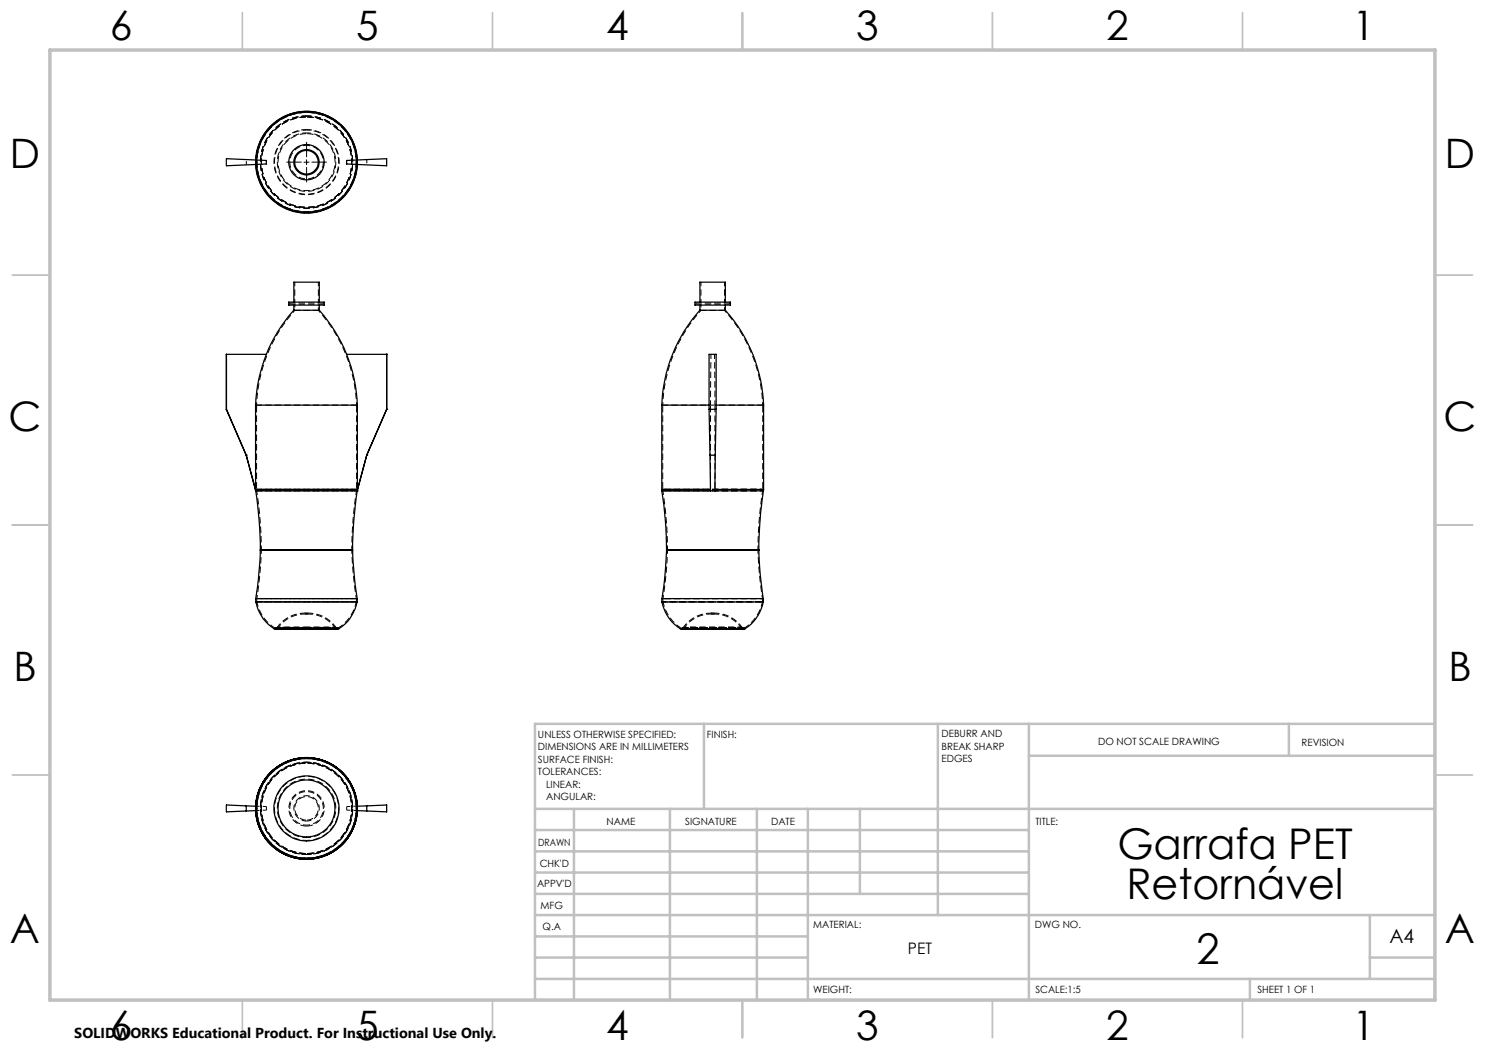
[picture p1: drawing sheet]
<svg xmlns="http://www.w3.org/2000/svg" width="297mm" height="210mm" viewBox="0 0 297 210" stroke-linecap="round" stroke-linejoin="round" font-family="sans-serif">
<g fill="none" stroke="#000" stroke-width=".2" stroke-dasharray="1.3 .6" stroke-linecap="butt">
<path d="M58 60.6v.2M64.7 60.8v-.2M139.2 60.6v.2M145.9 60.8v-.2M51.1 97.9h20.4M51.2 98.2h20.3M51.3 97.9v.2M71.3 98.1v-.2M132.5 97.9l.1 .2M142.1 81h-.3M142.1 98.2v-.3M143 98.2v-.3"/>
<path d="M143.2 81h-.2M152.5 98.1v-.2M51.4 119.7v.7M52.3 110v.1M70.4 110.1v-.1M132.4 119.7h20.3M132.6 119.7v.7M133.3 110.1h18.5M133.3 110h18.5M133.5 110v.1M151.6 110.1v-.1M54.9 125.6h.2"/>
<path d="M55.5 125.5l-.4 .1M55.6 125.6l-.5 .2M60.9 122.6h.4M60.9 122.8h.4M61.3 122.6h.4M61.3 122.8h.4M67.5 125.8l-.5-.2M67.5 125.6h.2M67.5 125.6l-.3-.1M71.3 120.4v-.7M132.4 120.4h20.3M136.1 125.6h.3"/>
<path d="M136.7 125.5l-.3 .1M136.8 125.6l-.4 .2M142.2 122.6h.3M142.2 122.8h.3M142.5 122.6h.4M142.5 122.8h.4M148.7 125.8l-.5-.2M148.7 125.6h.3M148.7 125.6l-.3-.1M152.5 120.4v-.7M61.3 165.2a3.5 3.5 0 0 0 3.2-5.2 3.5 3.5 0 0 0-6.1-.3 3.5 3.5 0 0 0 2.5 5.5h.4"/>
</g>
<path d="M61.3 29.1a3.4 3.4 0 0 1 3 4.9 3.4 3.4 0 0 1-5.7 .3 3.4 3.4 0 0 1 2.3-5.2h.4M59 60.8v1.3M63.7 62.1v-1.3M140.2 60.8v1.3M144.9 62.1v-1.3M61.3 97.9h10h-20h10M152.5 97.9h-19.9h19.9M61.3 165a3.4 3.4 0 0 0 3-4.9 3.4 3.4 0 0 0-5.7-.4 3.4 3.4 0 0 0 2.3 5.3h.4" fill="none" stroke="#000" stroke-width=".2" stroke-dasharray="1.3 .6" stroke-dashoffset=".6" stroke-linecap="butt"/>
<g fill="none" stroke="#000" stroke-width=".2" stroke-dasharray="1.3 .6" stroke-dashoffset=".7" stroke-linecap="butt">
<path d="M61.3 22.4a10 10 0 0 1 8.8 14.8 10 10 0 0 1-17.2 .6 10 10 0 0 1 7.7-15.3l.7-.1M61.3 42.4a10 10 0 0 0 8.8-14.7 10 10 0 0 0-17.2-.7 10 10 0 0 0 7.7 15.4h.7M59 62.1a29.8 29.8 0 0 0-7.7 18.9M140.2 62.1a29.8 29.8 0 0 0-7.7 18.9M61.3 98.1h10h-20h10M71.3 81a29.8 29.8 0 0 0-7.6-18.9M152.5 98.1h-19.9h19.9M152.5 81a29.8 29.8 0 0 0-7.6-18.9M61.3 110h9.1h-18.1h9M61.3 119.7h10h-19.9h9.9M61.3 110.1h9.1h-18.1h9M151.6 110h-18.1h18.1"/>
<path d="M151.6 110.1h-18.1h18.1M152.5 119.7h-19.9h19.9M61.3 125.6h5.7h-11.4h5.7M148.2 125.6h-11.4h11.4M61.3 171.7a10 10 0 0 0 8.8-14.8 10 10 0 0 0-17.2-.6 10 10 0 0 0 7.7 15.3l.7 .1M61.3 171.6a10 10 0 0 0 8.8-14.7 10 10 0 0 0-17.2-.6 10 10 0 0 0 7.7 15.3h.7"/>
</g>
<g fill="none" stroke="#000" stroke-width=".2" stroke-dasharray="1.3 .6" stroke-dashoffset=".2" stroke-linecap="butt">
<path d="M61.3 23.2a9.2 9.2 0 0 1 8.1 13.6 9.2 9.2 0 0 1-15.8 .6 9.2 9.2 0 0 1 7-14.2h.7M61.3 25.9a6.5 6.5 0 0 1 5.8 9.6 6.5 6.5 0 0 1-11.2 .5 6.5 6.5 0 0 1 4.8-10.1h.6M61.3 42.6a10.2 10.2 0 0 0 8.9-15 10.2 10.2 0 0 0-17.4-.7 10.2 10.2 0 0 0 7.8 15.7h.7M63.7 62.1h-4.7M144.9 62.1h-4.7M71.3 81h-20M152.5 81h-20M54.8 125.7h6.5M55.1 125.6h12.4M61.3 125.6h6.4h-12.8h6.4M61.3 125.7h6.5M136.4 125.6h12.3"/>
<path d="M149 125.6h-12.9h12.9M61.3 170.9a9.2 9.2 0 0 0 8.1-13.6 9.2 9.2 0 0 0-15.8-.6 9.2 9.2 0 0 0 7 14.2h.7"/>
</g>
<path d="M61.3 120.4h10h-19.9h9.9" fill="none" stroke="#000" stroke-width=".2" stroke-dasharray="1.3 .6" stroke-dashoffset=".8" stroke-linecap="butt"/>
<g fill="none" stroke="#000" stroke-width=".2" stroke-dasharray="1.3 .6" stroke-dashoffset=".4" stroke-linecap="butt">
<path d="M51.2 32a10.2 10.2 0 0 1 10.1-9.7 10.2 10.2 0 0 1 10.2 9.7M51.2 32.9v-.9M61.3 26.6a5.8 5.8 0 0 1 5.2 8.6 5.8 5.8 0 0 1-10.1 .5 5.8 5.8 0 0 1 4.3-9.1h.6M71.5 32.9a10.2 10.2 0 0 1-10.2 9.7 10.2 10.2 0 0 1-10.1-9.7M71.5 32v.9M51.3 98.1a80.2 80.2 0 0 1 1 11.9M132.6 98.1a80.2 80.2 0 0 1 .9 11.9M70.4 110a80.2 80.2 0 0 1 .9-11.9M151.6 110a80.2 80.2 0 0 1 .9-11.9M60.9 122.8a6.5 6.5 0 0 0-5.3 2.8M61.3 125.5h5.9h-11.7h5.8M61.7 122.6h-.8"/>
<path d="M61.7 122.8h-.8M67 125.6a6.5 6.5 0 0 0-5.3-2.8M142.2 122.8a6.5 6.5 0 0 0-5.4 2.8M142.9 122.6h-.7M142.9 122.8h-.7M148.2 125.6a6.5 6.5 0 0 0-5.3-2.8M148.4 125.5h-11.7h11.7M53.3 161.3v.7M61.3 167.5a5.8 5.8 0 0 0 5.2-8.6 5.8 5.8 0 0 0-10.1-.5 5.8 5.8 0 0 0 4.3 9.1h.6M69.3 162v-.7"/>
</g>
<path d="M64.7 60.6h-6.7M64.7 60.8h-6.7M145.9 60.6h-6.7M145.9 60.8h-6.7" fill="none" stroke="#000" stroke-width=".2" stroke-dasharray="1.3 .6" stroke-dashoffset=".1" stroke-linecap="butt"/>
<path d="M51.3 81v16.9M71.3 97.9v-16.9M132.5 81v16.9M142.1 81v16.9M143 81v16.9M152.5 97.9v-16.9M52.1 110.1h9.2M52.1 110h9.2M61.3 110h9.2M61.3 110.1h9.2M136 125.7h13.1M152.5 120.4h-19.9h19.9" fill="none" stroke="#000" stroke-width=".2" stroke-dasharray="1.3 .6" stroke-dashoffset="-.2" stroke-linecap="butt"/>
<g fill="none" stroke="#000" stroke-width=".2" stroke-dasharray="1.3 .6" stroke-dashoffset=".5" stroke-linecap="butt">
<path d="M49.3 33v-1.1M61.3 26a6.4 6.4 0 0 1 5.7 9.5 6.4 6.4 0 0 1-11 .5 6.4 6.4 0 0 1 4.7-10h.6M73.4 31.9v1.1M59 56.4v4.2M140.2 56.4v4.2M63.7 60.6v-4.2M144.9 60.6v-4.2M132.4 97.9h9.7M132.4 98.2h9.7M143 98.2h9.7M143 97.9h9.7M52.3 110.1l-.3 4.8-.6 4.8"/>
<path d="M71.3 119.7l-.6-4.8-.3-4.8M133.5 110.1l-.3 4.8-.6 4.8M152.5 119.7l-.6-4.8-.3-4.8M51.2 161.2l2.1 .1M51.2 162.1l2.1-.1M61.3 168.1a6.4 6.4 0 0 0 5.7-9.5 6.4 6.4 0 0 0-11-.5 6.4 6.4 0 0 0 4.7 10h.6M71.5 162.1l-2.2-.1M71.5 161.2l-2.2 .1"/>
</g>
<g fill="none" stroke="#000" stroke-width=".2" stroke-dasharray="1.3 .6" stroke-dashoffset=".3" stroke-linecap="butt">
<path d="M61.3 23.2a9.2 9.2 0 0 1 8.1 13.6 9.2 9.2 0 0 1-15.8 .6 9.2 9.2 0 0 1 7-14.2h.7M61.3 22.3a10.1 10.1 0 0 1 8.9 15 10.1 10.1 0 0 1-17.4 .6 10.1 10.1 0 0 1 7.8-15.6h.7M142.1 81l.1-10.2M143 81l-.1-10.2M51.2 119.7h10.1M61.3 119.7h10.1M51.2 120.4h10.1M51.4 120.4a8 8 0 0 0 3.5 5.2M60.9 122.6a6.7 6.7 0 0 0-5.4 2.9M61.3 120.4h10.1M67.2 125.5a6.7 6.7 0 0 0-5.5-2.9M67.7 125.6a8 8 0 0 0 3.6-5.2"/>
<path d="M132.6 120.4a8 8 0 0 0 3.5 5.2M142.2 122.6a6.7 6.7 0 0 0-5.5 2.9M148.4 125.5a6.7 6.7 0 0 0-5.5-2.9M149 125.6a8 8 0 0 0 3.5-5.2M61.3 152.5a9.2 9.2 0 0 1 8.1 13.6 9.2 9.2 0 0 1-15.8 .6 9.2 9.2 0 0 1 7-14.2h.7M61.3 171.8a10.1 10.1 0 0 0 8.9-15 10.1 10.1 0 0 0-17.4-.6 10.1 10.1 0 0 0 7.8 15.6h.7M61.3 170.9a9.2 9.2 0 0 0 8.1-13.6 9.2 9.2 0 0 0-15.8-.6 9.2 9.2 0 0 0 7 14.2h.7M61.3 164.2a2.54 2.54 0 0 0 2.3-3.7 2.54 2.54 0 0 0-4.4-.3 2.54 2.54 0 0 0 1.7 4h.4"/>
</g>
<g fill="none" stroke="#000" stroke-width=".25">
<path d="M45.3 31.7l8 .4v.7l-8 .4zM51.1 32a10.2 10.2 0 0 1 10.2-9.8 10.2 10.2 0 0 1 10.2 9.8M51.1 32.9a10.2 10.2 0 0 0 10.2 9.7 10.2 10.2 0 0 0 10.2-9.7M69.3 32.1l8-.4v1.5l-8-.4zM45.3 70.9v11M53.3 70.9a30 30 0 0 0-2.2 10.1M53.3 70.9h-8v11M57.7 60.4h7.1v.6h-7.1zM58.8 62a29.6 29.6 0 0 0-5.5 8.9M58.8 62h5.1M58.8 60.4v-4h5.1v4M58.8 61v1"/>
<path d="M63.9 62a30.5 30.5 0 0 1 5.4 8.9M63.9 61v1M69.3 70.9a30 30 0 0 1 2.2 10.1M69.3 70.9h8M77.3 70.9h.1M77.3 70.9v11M139 60.4h7.1v.6h-7.1zM140 62a30.1 30.1 0 0 0-7.6 19M140 62h5.1M140 60.4v-4h5.1v4M140 61v1M145.1 62a29.9 29.9 0 0 1 7.6 19"/>
<path d="M145.1 61v1M45.3 81.9l3.9 9.1M45.3 81.9h.1M49.2 91h.1M49.2 91l2 7.2M51.1 81h20.4M51.1 97.9h20.4M51.1 97.9l.1 .3M51.1 81v16.9M51.2 98.2a82.8 82.8 0 0 1 .9 11.8M51.2 98.2h20.2M51.2 98.2h.1"/>
<path d="M71.4 98.2a82.8 82.8 0 0 0-.9 11.8M71.4 98.2h.1M71.5 97.9l-.1 .3M71.5 81v16.9M73.3 91h.1M73.3 91l-1.9 7.2M77.3 81.9h.1M77.3 81.9l-4 9.1M132.4 97.9v.3M132.4 98.2a76.5 76.5 0 0 1 .9 11.8M132.4 81h9.4M132.4 97.9h9.7"/>
<path d="M132.4 98.2h9.7M132.4 81v16.9M141.8 81.9h1.4M141.8 81.9v-11h1.4v11M141.8 81.9l.2 9.1M142 91h1.1M142 91l.1 7.2M142.1 98.2h.9M143 97.9h9.7M143 98.2h9.7M143.1 91l-.1 7.2M143.2 81h9.5"/>
<path d="M143.2 81.9l-.1 9.1M152.7 98.2a82.8 82.8 0 0 0-.9 11.8M152.7 97.9v.3M152.7 81v16.9M51.2 119.7v.7M51.2 119.7h20.2M52.1 110.1l-.5 6-.4 3.6M52.1 110v.1M52.1 110h18.4M52.1 110.1h18.4M70.5 110.1l.4 6 .5 3.6M70.5 110v.1"/>
<path d="M71.4 119.7v.7M132.4 119.7v.7M132.4 119.7h20.2M133.3 110.1l-.4 6-.5 3.6M133.3 110v.1M133.3 110h18.5M133.3 110.1h18.5M151.8 110.1a73.1 73.1 0 0 0 .8 9.6M151.8 110v.1M152.6 119.7v.7M51.2 120.4a8.3 8.3 0 0 0 3.6 5.3M51.2 120.4h20.2"/>
<path d="M54.8 125.7l.2 .1h12.6l.2-.1M54.8 125.7h13M71.4 120.4a8.3 8.3 0 0 1-3.6 5.3M132.4 120.4a8.1 8.1 0 0 0 3.6 5.3M132.4 120.4h20.2M136 125.7l.2 .1h12.6l.2-.1M136 125.7h13M152.6 120.4a8.3 8.3 0 0 1-3.6 5.3M49.2 161.2v1M49.2 161.2l-3.9-.2v.2v1.2l3.9-.2M49.2 161.2h2M51.1 162.1a10.2 10.2 0 0 0 10.2 9.8 10.2 10.2 0 0 0 10.2-9.8"/>
<path d="M51.1 161.2a10.2 10.2 0 0 1 10.2-9.7 10.2 10.2 0 0 1 10.2 9.7M51.2 162.1a10.2 10.2 0 0 0 10.1 9.7 10.2 10.2 0 0 0 10.1-9.7M51.2 161.2v.9M51.2 161.2a10.2 10.2 0 0 1 10.1-9.7 10.2 10.2 0 0 1 10.1 9.7M51.2 162.1l-2 .1M71.4 161.2v.9M71.4 162.1l1.9 .1M73.3 161.2v1M73.3 161.2l4-.2v1.4l-4-.2M73.3 161.2h-1.9"/>
<circle cx="61.3" cy="32.5" r="3.5"/>
<circle cx="61.3" cy="32.4" r="2.37"/>
<circle cx="61.3" cy="32.5" r="2.55"/>
<circle cx="61.3" cy="161.7" r="6.5"/>
<circle cx="61.3" cy="161.7" r="5.7"/>
<circle cx="61.3" cy="161.7" r="10.1"/>
<circle cx="61.3" cy="161.7" r="10.2"/>
</g>
<path d="M61.3 23.4a9 9 0 0 1 8 13.3 9 9 0 0 1-15.6 .6 9 9 0 0 1 6.9-13.9h.7M61.3 22.5a9.9 9.9 0 0 1 8.7 14.7 9.9 9.9 0 0 1-17 .6 9.9 9.9 0 0 1 7.6-15.3h.7M61.3 22.5a10 10 0 0 1 8.8 14.7 10 10 0 0 1-17.1 .6 10 10 0 0 1 7.6-15.3h.7M61.3 26.7a5.7 5.7 0 0 1 5 8.4 5.7 5.7 0 0 1-9.7 .5 5.7 5.7 0 0 1 4.2-8.8l.5-.1M61.3 152.6a9 9 0 0 1 8 13.4 9 9 0 0 1-15.6 .6 9 9 0 0 1 6.9-13.9l.7-.1M61.3 171.6a10 10 0 0 0 8.8-14.7 10 10 0 0 0-17.1-.6 10 10 0 0 0 7.6 15.3h.7M61.3 171.6a9.9 9.9 0 0 0 8.7-14.7 9.9 9.9 0 0 0-17-.6 9.9 9.9 0 0 0 7.6 15.3h.7M61.3 170.7a9 9 0 0 0 8-13.3 9 9 0 0 0-15.6-.6 9 9 0 0 0 6.9 13.9h.7M61.3 164a2.36 2.36 0 0 0 2.1-3.4 2.36 2.36 0 0 0-4-.3 2.36 2.36 0 0 0 1.6 3.7h.3" fill="none" stroke="#000" stroke-width=".2" stroke-dasharray="1.3 .6" stroke-dashoffset="-.1" stroke-linecap="butt"/>
<path d="M60.3 32.4h-3M61.3 31.4v-3M61.3 33.4v3.1M62.3 32.4h3.1" fill="none" stroke="#000" stroke-width=".2" stroke-dasharray="15.2 1.3 1.3 1.3" stroke-linecap="butt"/>
<path d="M60.8 32.4h1M61.3 32v.9" fill="none" stroke="#000" stroke-width=".2"/>
<g fill="none" stroke="#c0c0c0" stroke-width=".35">
<path d="M48.5 2.5v7.5M98.5 2.5v7.5M148.5 2.5v7.5M198.5 2.5v7.5M248.5 2.5v7.5M2.5 55h7.5M287 55h7.5M2.5 105h7.5M287 105h7.5M2.5 155h7.5M287 155h7.5M48.5 200v7.5"/>
<path d="M98.5 200v7.5M148.5 200v7.5M198.5 200v7.5M248.5 200v7.5"/>
</g>
<g fill="none" stroke="#c0c0c0" stroke-width=".5">
<path d="M140.8 144.8v17M187.6 144.8v38.2M205.8 144.8v55.2M205.8 151.2h81.2M257.8 144.8v6.4M287 144.8h-180v55.2M107 161.8h180M107 178.8h98.8M107 174.5h98.8M107 170.3h98.8M107 166h98.8M114.8 161.8v38.2"/>
<path d="M134 161.8v38.2M151.4 161.8v38.2M161.6 161.8v38.2M172 161.8v17M107 195.8h180M107 191.5h54.6M107 187.3h54.6M107 183h180M250 195.8v4.2M274 191.5h13M274 183v12.8"/>
</g>
<path d="M10 10h277v190h-277z" fill="none" stroke="#c0c0c0" stroke-width=".7"/>
<g font-size="8.5">
<text x="223.5" y="171.8">Garrafa PET</text>
<text x="225.3" y="179.9">Retornável</text>
<text x="239.3" y="192.7">2</text>
</g>
<g font-size="8.1">
<text x="22" y="8">6</text>
<text x="71.2" y="8">5</text>
<text x="121.2" y="8">4</text>
<text x="171.2" y="8">3</text>
<text x="221.2" y="8">2</text>
<text x="270.5" y="8">1</text>
<text x="2" y="33.6">D</text>
<text x="289" y="33.6">D</text>
<text x="1.7" y="86.1">C</text>
<text x="288.7" y="86.1">C</text>
<text x="2.7" y="136.1">B</text>
<text x="289.7" y="136.1">B</text>
<text x="2" y="188.6">A</text>
<text x="289" y="188.6">A</text>
<text x="22" y="208">6</text>
<text x="71.2" y="208">5</text>
<text x="121.2" y="208">4</text>
<text x="171.2" y="208">3</text>
<text x="221.2" y="208">2</text>
<text x="270.5" y="208">1</text>
</g>
<text font-size="3.9" x="277.9" y="188.5">A4</text>
<text font-size="3.2" x="181.6" y="190.9">PET</text>
<text font-size="2.9" x="14.9" y="207.6">SOLIDWORKS Educational Product. For Instructional Use Only.</text>
<g font-size="2">
<text x="107.6" y="147.6">UNLESS OTHERWISE SPECIFIED:</text>
<text x="141.4" y="147.6">FINISH:</text>
<text x="188.3" y="147.5">DEBURR AND</text>
<text x="188.3" y="150">BREAK SHARP</text>
<text x="219.6" y="149">DO NOT SCALE DRAWING</text>
<text x="260.3" y="149.2">REVISION</text>
<text x="107.6" y="150.1">DIMENSIONS ARE IN MILLIMETERS</text>
<text x="107.6" y="152.6">SURFACE FINISH:</text>
<text x="107.6" y="155.1">TOLERANCES:</text>
<text x="188.3" y="152.5">EDGES</text>
<text x="109.2" y="157.6">LINEAR:</text>
<text x="109.2" y="160.1">ANGULAR:</text>
<text x="121.3" y="165">NAME</text>
<text x="137" y="164.9">SIGNATURE</text>
<text x="154.2" y="164.9">DATE</text>
<text x="207.1" y="164.9">TITLE:</text>
<text x="107.6" y="169.1">DRAWN</text>
<text x="107.9" y="173.3">CHK'D</text>
<text x="107.4" y="177.4">APPV'D</text>
<text x="108.1" y="181.8">MFG</text>
<text x="108.5" y="186">Q.A</text>
<text x="162.6" y="185.5">MATERIAL:</text>
<text x="207" y="185.5">DWG NO.</text>
<text x="162.6" y="198.5">WEIGHT:</text>
<text x="207.1" y="198.6">SCALE:1:5</text>
<text x="251.5" y="198.6">SHEET 1 OF 1</text>
</g>
</svg>
